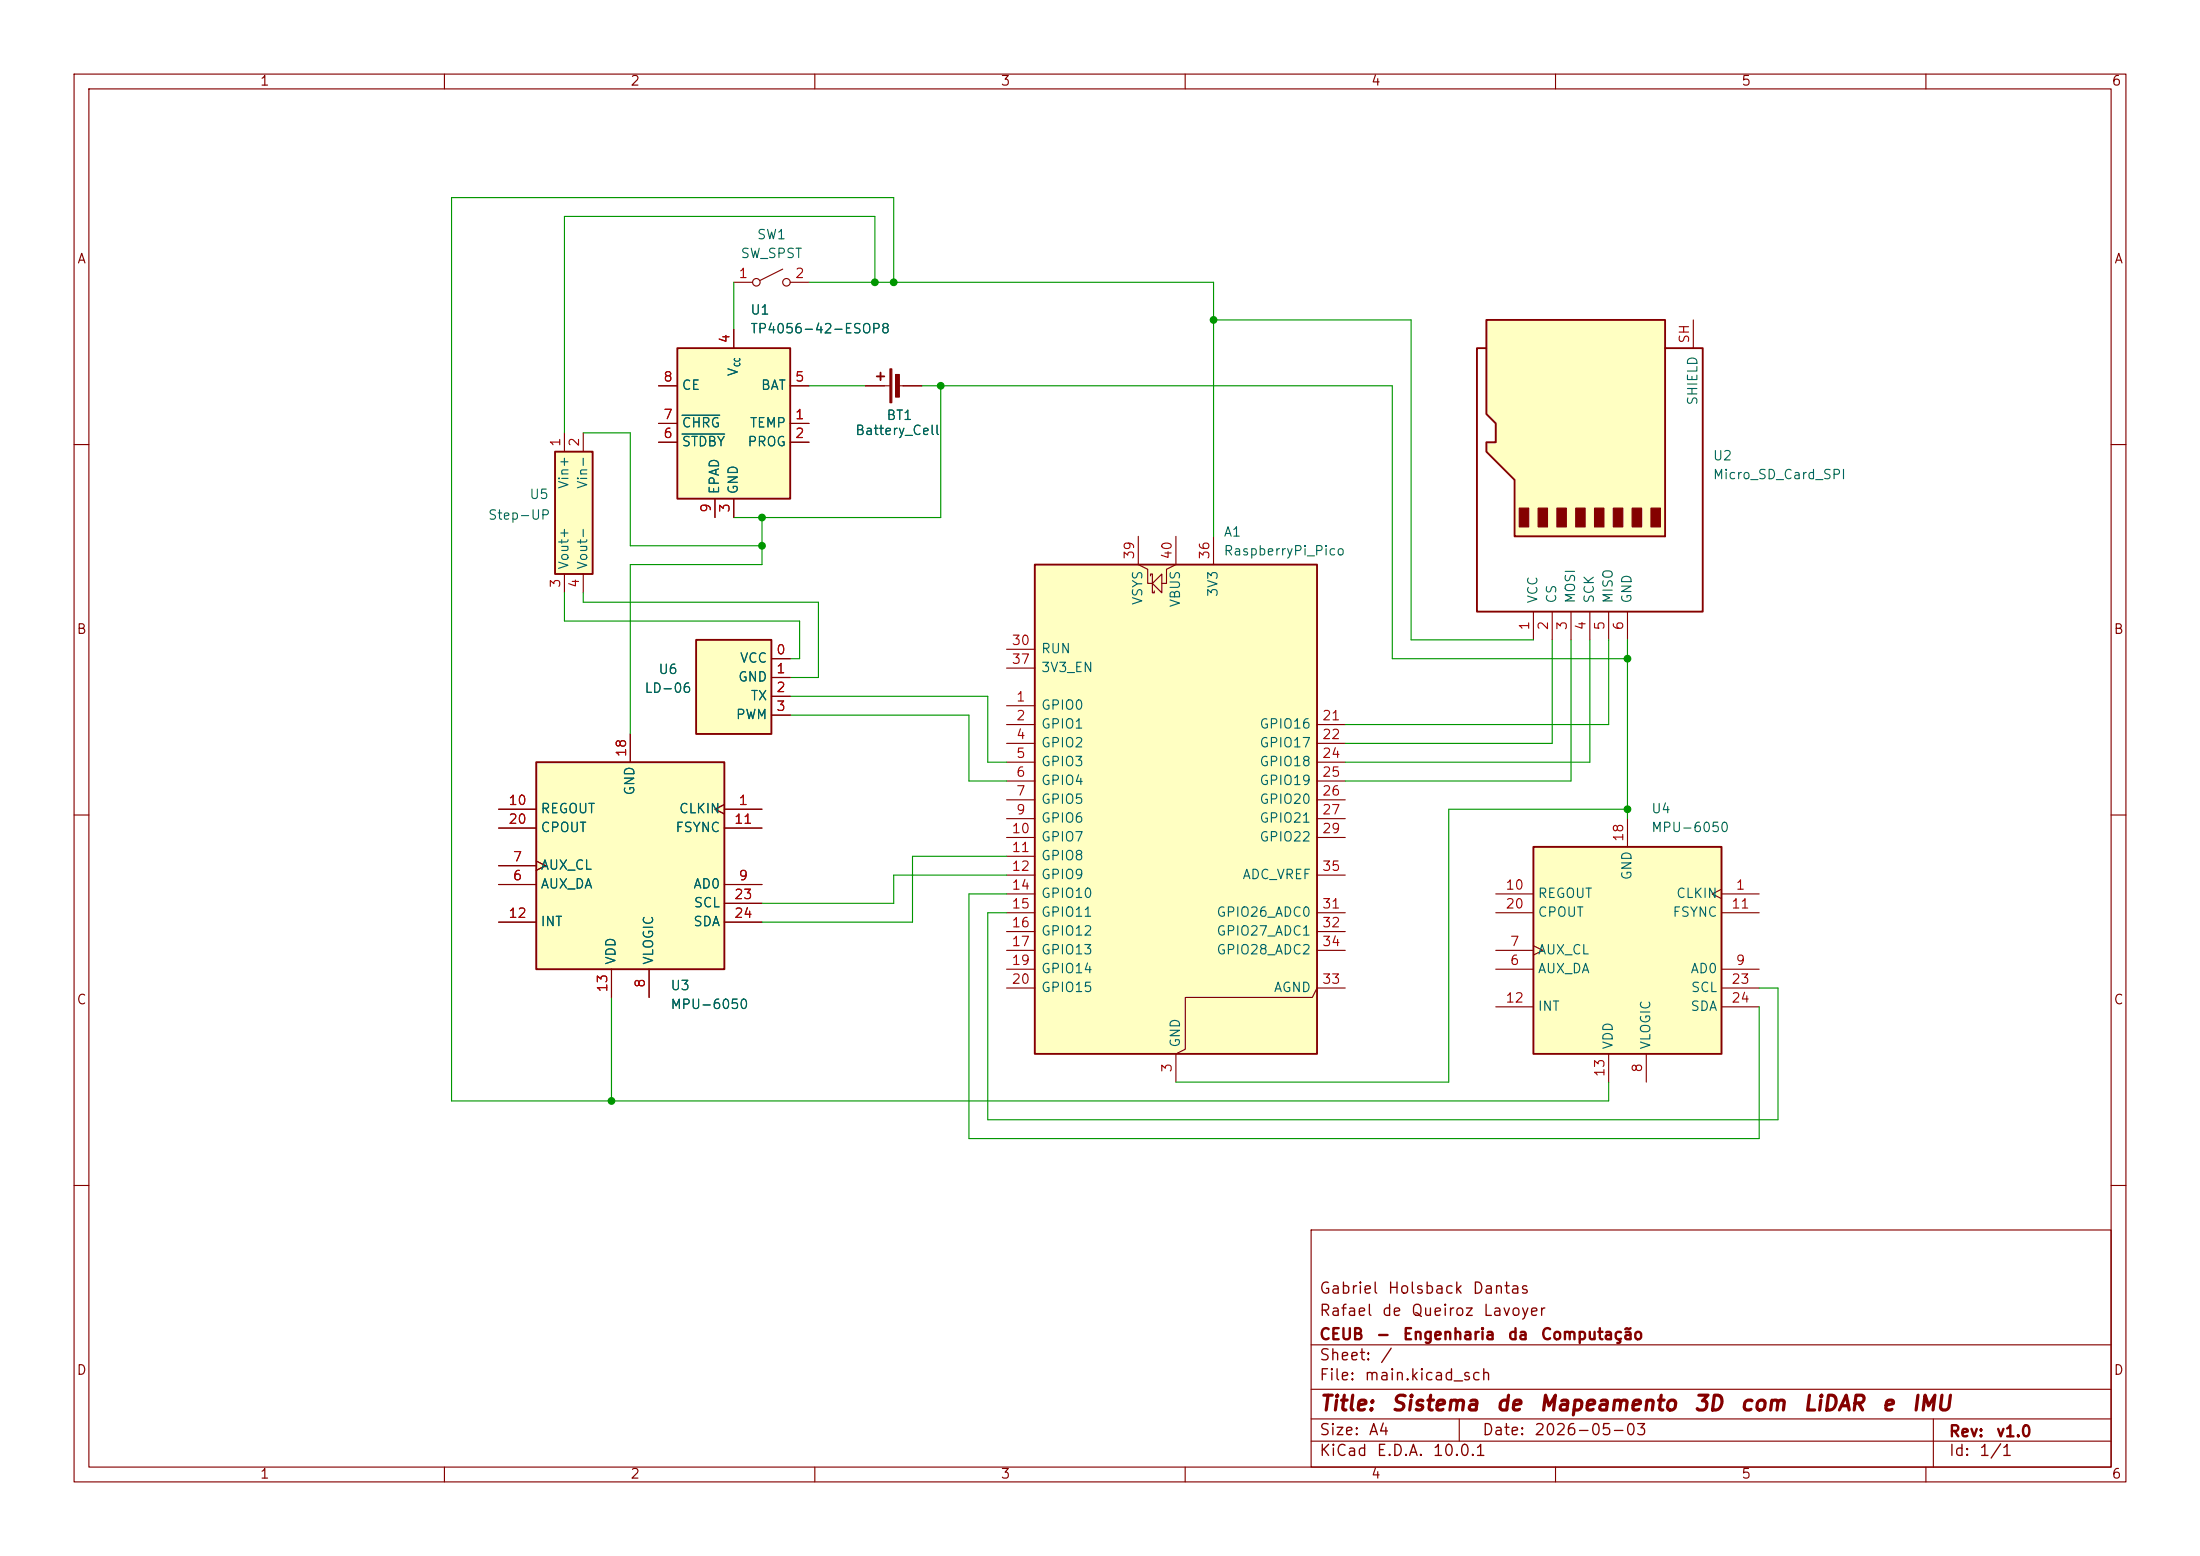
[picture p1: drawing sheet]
<svg xmlns="http://www.w3.org/2000/svg" width="297mm" height="210mm" viewBox="0 0 297 210" stroke-linecap="round" stroke-linejoin="round" font-family="sans-serif">
<g fill="none" stroke="#840000" stroke-width=".15">
<path d="M10 10h277v190h-277zM12 12h273v186h-273zM60 10v2M110 10v2M160 10v2M210 10v2M260 10v2M10 60h2M285 60h2M10 110h2M285 110h2M10 160h2"/>
<path d="M177 166h108v32h-108zM285 160h2M60 198v2M110 198v2M160 198v2M177 194.5h108M177 191.5h108M177 187.5h108M177 181.5h108M197 191.5v3M210 198v2M260 198v2"/>
<path d="M261 191.5v6.5"/>
</g>
<path d="M207 114.3h25.4v27.9h-25.4z" fill="#ffffc2"/>
<path d="M207 114.3h25.4v27.9h-25.4z" fill="none" stroke="#840000" stroke-width=".25"/>
<g fill="none" stroke="#840000" stroke-width=".15">
<path d="M219.7 110.5v3.8M201.9 120.7h5.1M201.9 130.8h5.1M201.9 128.3h5.1M201.9 123.2h5.1M201.9 135.9h5.1M207 127.6l1.3 .7-1.3 .6M232.4 120l-1.3 .7 1.3 .6M232.4 120.7h5.1M232.4 130.8h5.1M232.4 123.2h5.1M232.4 135.9h5.1"/>
<path d="M232.4 133.4h5.1M217.2 142.2v3.9M222.2 142.2v3.9"/>
</g>
<path d="M200.7 43.2h24.1v29.2h-20.3v-7.6l-3.8-3.8v-1.3h1.2v-2.5l-1.2-1.3z" fill="#ffffc2"/>
<path d="M200.7 43.2h24.1v29.2h-20.3v-7.6l-3.8-3.8v-1.3h1.2v-2.5l-1.2-1.3zM200.7 47h-1.3v35.6h30.5v-35.6h-5.1" fill="none" stroke="#840000" stroke-width=".25"/>
<g fill="#840000" stroke="#840000" stroke-width=".15">
<path d="M205.1 68.6h1.3v2.5h-1.3z"/>
<path d="M207.6 68.6h1.3v2.5h-1.3z"/>
<path d="M210.2 68.6h1.3v2.5h-1.3z"/>
<path d="M212.7 68.6h1.3v2.5h-1.3z"/>
<path d="M215.3 68.6h1.2v2.5h-1.2z"/>
<path d="M217.8 68.6h1.3v2.5h-1.3z"/>
<path d="M220.3 68.6h1.3v2.5h-1.3z"/>
<path d="M222.9 68.6h1.3v2.5h-1.3z"/>
</g>
<path d="M228.6 43.2v3.8M207 82.6v3.8M209.5 82.6v3.8M212.1 82.6v3.8M214.6 82.6v3.8M217.2 82.6v3.8M219.7 82.6v3.8" fill="none" stroke="#840000" stroke-width=".15"/>
<path d="M139.7 76.2h38.1v66h-38.1z" fill="#ffffc2"/>
<path d="M139.7 76.2h38.1v66h-38.1z" fill="none" stroke="#840000" stroke-width=".25"/>
<g fill="none" stroke="#840000" stroke-width=".15">
<path d="M153.7 72.4v3.8l1.2 .6v1.9h.7M155.3 77.7v-.2h.3v2.5h.2v-.2M156.8 77.5v2.5l-1.2-1.3zM158.7 72.4v3.8l-1.2 .6v1.9h-.7M163.8 72.4v3.8M135.9 95.3h3.8M135.9 97.8h3.8M135.9 87.6h3.8M135.9 90.2h3.8M177.8 97.8h3.8M135.9 100.3h3.8M135.9 102.9h3.8"/>
<path d="M135.9 105.4h3.8M135.9 108h3.8M135.9 110.5h3.8M135.9 113h3.8M135.9 115.6h3.8M135.9 118.1h3.8M177.8 100.3h3.8M177.8 102.9h3.8M177.8 105.4h3.8M177.8 108h3.8M177.8 110.5h3.8M177.8 113h3.8"/>
<path d="M177.8 118.1h3.8M135.9 120.7h3.8M135.9 123.2h3.8M135.9 125.7h3.8M135.9 128.3h3.8M135.9 130.8h3.8M135.9 133.4h3.8M177.8 123.2h3.8M177.8 125.7h3.8M177.8 128.3h3.8M181.6 133.4h-3.8l-.6 1.2h-17.2v7l-1.3 .6v3.9"/>
</g>
<path d="M94 86.4h10.1v12.7h-10.1z" fill="#ffffc2"/>
<path d="M118.4 50.8h1M118.9 50.3v1M94 86.4h10.1v12.7h-10.1z" fill="none" stroke="#840000" stroke-width=".25"/>
<g fill="none" stroke="#840000" stroke-width=".15">
<path d="M99.1 38.1h2.5M105.7 36.3l-3.1 1.5M106.7 38.1h2.5M116.8 52.1h3.3M121.2 52.1h3.3M104.1 88.9h2.6M104.1 91.4h2.6M104.1 94h2.6M104.1 96.5h2.6"/>
<circle cx="102.1" cy="38.1" r=".51"/>
<circle cx="106.2" cy="38.1" r=".51"/>
</g>
<g fill="#840000" stroke="#840000" stroke-width=".15">
<path d="M120.1 49.8h.3v4.6h-.3z"/>
<path d="M120.9 50.5h.5v3.1h-.5z"/>
</g>
<path d="M72.4 102.9h25.4v27.9h-25.4z" fill="#ffffc2"/>
<path d="M72.4 102.9h25.4v27.9h-25.4z" fill="none" stroke="#840000" stroke-width=".25"/>
<g fill="none" stroke="#840000" stroke-width=".15">
<path d="M85.1 99.1v3.8M67.3 109.2h5.1M67.3 119.4h5.1M67.3 116.8h5.1M67.3 111.8h5.1M72.4 116.2l1.3 .6-1.3 .7M97.8 108.6l-1.3 .6 1.3 .7M97.8 109.2h5.1M97.8 119.4h5.1M97.8 111.8h5.1M67.3 124.5h5.1M82.5 130.8v3.8"/>
<path d="M87.6 130.8v3.8M97.8 124.5h5.1M97.8 121.9h5.1"/>
</g>
<path d="M74.9 61h5.1v16.5h-5.1z" fill="#ffffc2"/>
<path d="M74.9 61h5.1v16.5h-5.1z" fill="none" stroke="#840000" stroke-width=".25"/>
<path d="M76.2 58.4v2.6M78.7 58.4v2.6M76.2 77.5v2.5M78.7 77.5v2.5" fill="none" stroke="#840000" stroke-width=".15"/>
<path d="M91.4 47h15.3v20.3h-15.3z" fill="#ffffc2"/>
<path d="M91.4 47h15.3v20.3h-15.3z" fill="none" stroke="#840000" stroke-width=".25"/>
<g fill="none" stroke="#840000" stroke-width=".15">
<path d="M88.9 57.2h2.5M88.9 59.7h2.5M88.9 52.1h2.5M99.1 44.5v2.5M106.7 57.2h2.5M106.7 59.7h2.5M106.7 52.1h2.5M116.8 52.1h2.6M121.9 52.1h2.6M96.5 67.3v2.6M99.1 67.3v2.6M85.1 99.1v3.8"/>
<path d="M104.1 88.9h2.6M104.1 91.4h2.6M104.1 94h2.6M104.1 96.5h2.6M67.3 109.2h5.1M67.3 119.4h5.1M67.3 116.8h5.1M67.3 111.8h5.1M72.4 116.2l1.3 .6-1.3 .7M97.8 108.6l-1.3 .6 1.3 .7M97.8 109.2h5.1M97.8 119.4h5.1"/>
<path d="M97.8 111.8h5.1M67.3 124.5h5.1M82.5 130.8v3.8M87.6 130.8v3.8M97.8 124.5h5.1M97.8 121.9h5.1"/>
</g>
<path d="M92.1 58.6h5.7M92.1 56h5.1" fill="none" stroke="#006464" stroke-width=".15"/>
<g fill="none" stroke="#009600" stroke-width=".15">
<path d="M99.1 38.1v6.4M109.2 38.1h54.6v34.3M118.1 38.1v-8.9h-41.9v29.2M120.6 38.1v-11.4h-59.6v121.9h156.2v-2.5M78.7 58.4h6.4v15.3h17.8M109.2 52.1h7.6M124.5 52.1h63.5v36.8h31.7M127 52.1v17.8h-27.9M163.8 43.2h26.7v43.2h16.5M102.9 69.9v6.3h-17.8v22.9M76.2 80v3.8h31.7v5.1h-1.2M78.7 80v1.3h31.8v10.1h-3.8"/>
<path d="M106.7 96.5h24.1v8.9h5.1M106.7 94h26.6v8.9h2.6M209.5 86.4v13.9h-27.9M212.1 86.4v19h-30.5M214.6 86.4v16.5h-33M217.2 86.4v11.4h-35.6M219.7 86.4v24.1M135.9 118.1h-15.3v3.8h-17.7M135.9 115.6h-12.7v8.9h-20.3M219.7 109.2h-24.1v36.9h-36.9M82.5 134.6v14M135.9 123.2h-2.6v27.9h106.7v-17.7h-2.5"/>
<path d="M135.9 120.7h-5.1v33h106.7v-17.8"/>
</g>
<g fill="#009600" stroke="#009600" stroke-width=".14">
<circle cx="219.7" cy="109.2" r=".46"/>
<circle cx="219.7" cy="88.9" r=".46"/>
<circle cx="127" cy="52.1" r=".46"/>
<circle cx="163.8" cy="43.2" r=".46"/>
<circle cx="102.9" cy="69.9" r=".46"/>
<circle cx="102.9" cy="73.7" r=".46"/>
<circle cx="120.6" cy="38.1" r=".46"/>
<circle cx="118.1" cy="38.1" r=".46"/>
<circle cx="82.5" cy="148.6" r=".46"/>
</g>
<g font-size="2" fill="#840000">
<text x="178" y="190.9">Title:</text>
<text x="187.7" y="190.9">Sistema</text>
<text x="201.8" y="190.9">de</text>
<text x="207.6" y="190.9">Mapeamento</text>
<text x="228.5" y="190.9">3D</text>
<text x="234.8" y="190.9">com</text>
<text x="243.3" y="190.9">LiDAR</text>
<text x="253.9" y="190.9">e</text>
<text x="257.9" y="190.9">IMU</text>
</g>
<g font-size="1.5" fill="#840000">
<text x="178" y="178">Rafael</text>
<text x="178" y="175">Gabriel</text>
<text x="186.4" y="178">de</text>
<text x="187.2" y="175">Holsback</text>
<text x="190.4" y="178">Queiroz</text>
<text x="198.7" y="175">Dantas</text>
<text x="200.1" y="178">Lavoyer</text>
<text x="178" y="184">Sheet:</text>
<text x="178" y="181.2">CEUB</text>
<text x="185.7" y="181.2">-</text>
<text x="186.2" y="184">/</text>
<text x="189.3" y="181.2">Engenharia</text>
<text x="203.4" y="181.2">da</text>
<text x="207.9" y="181.2">Computação</text>
<text x="178" y="186.7">File:</text>
<text x="184.1" y="186.7">main.kicad_sch</text>
<text x="178" y="196.9">KiCad</text>
<text x="178" y="194.1">Size:</text>
<text x="184.7" y="194.1">A4</text>
<text x="185.7" y="196.9">E.D.A.</text>
<text x="193.3" y="196.9">10.0.1</text>
<text x="200" y="194.1">Date:</text>
<text x="207" y="194.1">2026-05-03</text>
<text x="263" y="194.3">Rev:</text>
<text x="263" y="196.9">Id:</text>
<text x="267.1" y="196.9">1/1</text>
<text x="269.4" y="194.3">v1.0</text>
</g>
<g font-size="1.3" fill="#840000">
<text x="35" y="11.9">1</text>
<text x="85" y="11.9">2</text>
<text x="135" y="11.9">3</text>
<text x="185" y="11.9">4</text>
<text x="235" y="11.9">5</text>
<text x="285" y="11.9">6</text>
<text x="10.3" y="35.9">A</text>
<text x="285.3" y="35.9">A</text>
<text x="10.3" y="85.9">B</text>
<text x="285.3" y="85.9">B</text>
<text x="10.3" y="135.9">C</text>
<text x="285.3" y="135.9">C</text>
<text x="10.3" y="185.9">D</text>
<text x="285.3" y="185.9">D</text>
<text x="35" y="199.9">1</text>
<text x="85" y="199.9">2</text>
<text x="135" y="199.9">3</text>
<text x="185" y="199.9">4</text>
<text x="235" y="199.9">5</text>
<text x="285" y="199.9">6</text>
</g>
<g font-size="1.3" fill="#006464">
<text x="99.9" y="35.2">SW_SPST</text>
<text x="102.1" y="32.6">SW1</text>
<text x="101.2" y="45.3">TP4056-42-ESOP8</text>
<text x="101.2" y="42.8">U1</text>
<text x="91.9" y="52.9">CE</text>
<text x="99.9" y="50.9" transform="rotate(-90 99.9 50.9)">V</text>
<text x="102.6" y="52.9">BAT</text>
<text x="91.9" y="58">CHRG</text>
<text x="101.1" y="58">TEMP</text>
<text x="115.4" y="59">Battery_Cell</text>
<text x="119.6" y="57">BT1</text>
<text x="229.5" y="54.8" transform="rotate(-90 229.5 54.8)">SHIELD</text>
<text x="91.9" y="60.6">STDBY</text>
<text x="100.8" y="60.6">PROG</text>
<text x="231.1" y="62.5">U2</text>
<text x="231.1" y="65">Micro_SD_Card_SPI</text>
<text x="65.8" y="70.5">Step-UP</text>
<text x="71.4" y="67.7">U5</text>
<text x="77.1" y="66.1" transform="rotate(-90 77.1 66.1)">Vin+</text>
<text x="79.6" y="66.1" transform="rotate(-90 79.6 66.1)">Vin-</text>
<text x="97.4" y="66.8" transform="rotate(-90 97.4 66.8)">EPAD</text>
<text x="99.9" y="66.8" transform="rotate(-90 99.9 66.8)">GND</text>
<text x="77.1" y="77" transform="rotate(-90 77.1 77)">Vout+</text>
<text x="79.6" y="77" transform="rotate(-90 79.6 77)">Vout-</text>
<text x="165.1" y="72.7">A1</text>
<text x="165.1" y="75.3">RaspberryPi_Pico</text>
<text x="154.5" y="81.8" transform="rotate(-90 154.5 81.8)">VSYS</text>
<text x="159.6" y="82.1" transform="rotate(-90 159.6 82.1)">VBUS</text>
<text x="164.7" y="80.7" transform="rotate(-90 164.7 80.7)">3V3</text>
<text x="207.9" y="81.5" transform="rotate(-90 207.9 81.5)">VCC</text>
<text x="210.4" y="81.5" transform="rotate(-90 210.4 81.5)">CS</text>
<text x="213" y="81.5" transform="rotate(-90 213 81.5)">MOSI</text>
<text x="215.5" y="81.5" transform="rotate(-90 215.5 81.5)">SCK</text>
<text x="218" y="81.5" transform="rotate(-90 218 81.5)">MISO</text>
<text x="220.6" y="81.5" transform="rotate(-90 220.6 81.5)">GND</text>
<text x="99.8" y="89.8">VCC</text>
<text x="140.5" y="88.5">RUN</text>
<text x="86.9" y="93.8">LD-06</text>
<text x="88.8" y="91.3">U6</text>
<text x="99.6" y="92.3">GND</text>
<text x="101.3" y="94.8">TX</text>
<text x="140.5" y="91">3V3_EN</text>
<text x="99.3" y="97.4">PWM</text>
<text x="140.5" y="96.1">GPIO0</text>
<text x="140.5" y="98.7">GPIO1</text>
<text x="140.5" y="101.2">GPIO2</text>
<text x="169.9" y="98.7">GPIO16</text>
<text x="169.9" y="101.2">GPIO17</text>
<text x="86" y="107.5" transform="rotate(-90 86 107.5)">GND</text>
<text x="140.5" y="103.7">GPIO3</text>
<text x="140.5" y="106.3">GPIO4</text>
<text x="169.9" y="103.7">GPIO18</text>
<text x="169.9" y="106.3">GPIO19</text>
<text x="72.9" y="110.1">REGOUT</text>
<text x="72.9" y="112.6">CPOUT</text>
<text x="91.1" y="112.6">FSYNC</text>
<text x="91.6" y="110.1">CLKIN</text>
<text x="140.5" y="108.8">GPIO5</text>
<text x="140.5" y="111.4">GPIO6</text>
<text x="140.5" y="113.9">GPIO7</text>
<text x="169.9" y="108.8">GPIO20</text>
<text x="169.9" y="111.4">GPIO21</text>
<text x="169.9" y="113.9">GPIO22</text>
<text x="222.8" y="112.6">MPU-6050</text>
<text x="222.8" y="110.1">U4</text>
<text x="72.9" y="117.7">AUX_CL</text>
<text x="140.5" y="116.4">GPIO8</text>
<text x="140.5" y="119">GPIO9</text>
<text x="167.6" y="119">ADC_VREF</text>
<text x="220.6" y="118.9" transform="rotate(-90 220.6 118.9)">GND</text>
<text x="72.9" y="120.2">AUX_DA</text>
<text x="72.9" y="125.3">INT</text>
<text x="93.5" y="120.2">AD0</text>
<text x="93.5" y="125.3">SDA</text>
<text x="93.6" y="122.8">SCL</text>
<text x="140.5" y="121.5">GPIO10</text>
<text x="140.5" y="124.1">GPIO11</text>
<text x="164.1" y="124.1">GPIO26_ADC0</text>
<text x="207.5" y="121.5">REGOUT</text>
<text x="207.5" y="124.1">CPOUT</text>
<text x="225.7" y="124.1">FSYNC</text>
<text x="226.2" y="121.5">CLKIN</text>
<text x="83.4" y="130.3" transform="rotate(-90 83.4 130.3)">VDD</text>
<text x="88.5" y="130.3" transform="rotate(-90 88.5 130.3)">VLOGIC</text>
<text x="140.5" y="126.6">GPIO12</text>
<text x="140.5" y="129.1">GPIO13</text>
<text x="140.5" y="131.7">GPIO14</text>
<text x="164.1" y="126.6">GPIO27_ADC1</text>
<text x="164.1" y="129.1">GPIO28_ADC2</text>
<text x="207.5" y="131.7">AUX_DA</text>
<text x="207.5" y="129.1">AUX_CL</text>
<text x="228.1" y="131.7">AD0</text>
<text x="90.4" y="136.5">MPU-6050</text>
<text x="90.4" y="134">U3</text>
<text x="140.5" y="134.2">GPIO15</text>
<text x="171.9" y="134.2">AGND</text>
<text x="207.5" y="136.8">INT</text>
<text x="228.1" y="136.8">SDA</text>
<text x="228.2" y="134.2">SCL</text>
<text x="159.6" y="141.5" transform="rotate(-90 159.6 141.5)">GND</text>
<text x="218" y="141.7" transform="rotate(-90 218 141.7)">VDD</text>
<text x="223.1" y="141.7" transform="rotate(-90 223.1 141.7)">VLOGIC</text>
</g>
<g font-size="1.3" fill="#a90000">
<text x="99.6" y="37.8">1</text>
<text x="107.2" y="37.8">2</text>
<text x="98.8" y="46.4" transform="rotate(-90 98.8 46.4)">4</text>
<text x="228.3" y="46.5" transform="rotate(-90 228.3 46.5)">SH</text>
<text x="89.5" y="51.8">8</text>
<text x="107.2" y="51.8">5</text>
<text x="89.5" y="59.4">6</text>
<text x="89.5" y="56.9">7</text>
<text x="107.2" y="56.9">1</text>
<text x="107.2" y="59.4">2</text>
<text x="75.9" y="60.4" transform="rotate(-90 75.9 60.4)">1</text>
<text x="78.5" y="60.4" transform="rotate(-90 78.5 60.4)">2</text>
<text x="96.3" y="69.3" transform="rotate(-90 96.3 69.3)">9</text>
<text x="98.8" y="69.3" transform="rotate(-90 98.8 69.3)">3</text>
<text x="153.4" y="75.6" transform="rotate(-90 153.4 75.6)">39</text>
<text x="158.5" y="75.6" transform="rotate(-90 158.5 75.6)">40</text>
<text x="163.6" y="75.6" transform="rotate(-90 163.6 75.6)">36</text>
<text x="75.9" y="79.4" transform="rotate(-90 75.9 79.4)">3</text>
<text x="78.5" y="79.4" transform="rotate(-90 78.5 79.4)">4</text>
<text x="104.7" y="88.6">0</text>
<text x="136.5" y="87.4">30</text>
<text x="136.5" y="89.9">37</text>
<text x="206.8" y="85.2" transform="rotate(-90 206.8 85.2)">1</text>
<text x="209.3" y="85.2" transform="rotate(-90 209.3 85.2)">2</text>
<text x="211.8" y="85.2" transform="rotate(-90 211.8 85.2)">3</text>
<text x="214.4" y="85.2" transform="rotate(-90 214.4 85.2)">4</text>
<text x="216.9" y="85.2" transform="rotate(-90 216.9 85.2)">5</text>
<text x="219.5" y="85.2" transform="rotate(-90 219.5 85.2)">6</text>
<text x="104.7" y="91.2">1</text>
<text x="104.7" y="93.7">2</text>
<text x="137.1" y="95">1</text>
<text x="104.7" y="96.3">3</text>
<text x="137.1" y="97.5">2</text>
<text x="137.1" y="100.1">4</text>
<text x="178.4" y="97.5">21</text>
<text x="178.4" y="100.1">22</text>
<text x="84.8" y="102.3" transform="rotate(-90 84.8 102.3)">18</text>
<text x="137.1" y="102.6">5</text>
<text x="137.1" y="105.2">6</text>
<text x="137.1" y="107.7">7</text>
<text x="178.4" y="102.6">24</text>
<text x="178.4" y="105.2">25</text>
<text x="178.4" y="107.7">26</text>
<text x="68.5" y="109">10</text>
<text x="68.5" y="111.5">20</text>
<text x="99" y="111.5">11</text>
<text x="99.6" y="109">1</text>
<text x="136.5" y="112.8">10</text>
<text x="137.1" y="110.2">9</text>
<text x="178.4" y="110.2">27</text>
<text x="178.4" y="112.8">29</text>
<text x="219.5" y="113.7" transform="rotate(-90 219.5 113.7)">18</text>
<text x="69.1" y="119.1">6</text>
<text x="69.1" y="116.6">7</text>
<text x="99.6" y="119.1">9</text>
<text x="136.5" y="115.3">11</text>
<text x="136.5" y="117.9">12</text>
<text x="178.4" y="117.9">35</text>
<text x="68.5" y="124.2">12</text>
<text x="99" y="121.7">23</text>
<text x="99" y="124.2">24</text>
<text x="136.5" y="120.4">14</text>
<text x="136.5" y="122.9">15</text>
<text x="136.5" y="125.5">16</text>
<text x="178.4" y="122.9">31</text>
<text x="178.4" y="125.5">32</text>
<text x="203.2" y="120.4">10</text>
<text x="203.2" y="122.9">20</text>
<text x="233.6" y="122.9">11</text>
<text x="234.2" y="120.4">1</text>
<text x="136.5" y="128">17</text>
<text x="136.5" y="130.6">19</text>
<text x="178.4" y="128">34</text>
<text x="203.8" y="130.6">6</text>
<text x="203.8" y="128">7</text>
<text x="234.2" y="130.6">9</text>
<text x="82.3" y="134" transform="rotate(-90 82.3 134)">13</text>
<text x="87.4" y="133.4" transform="rotate(-90 87.4 133.4)">8</text>
<text x="136.5" y="133.1">20</text>
<text x="178.4" y="133.1">33</text>
<text x="203.2" y="135.6">12</text>
<text x="233.6" y="133.1">23</text>
<text x="233.6" y="135.6">24</text>
<text x="158.5" y="144.9" transform="rotate(-90 158.5 144.9)">3</text>
<text x="216.9" y="145.5" transform="rotate(-90 216.9 145.5)">13</text>
<text x="222" y="144.9" transform="rotate(-90 222 144.9)">8</text>
</g>
<text font-size=".8" fill="#006464" x="100.1" y="49.6" transform="rotate(-90 100.1 49.6)">CC</text>
</svg>
